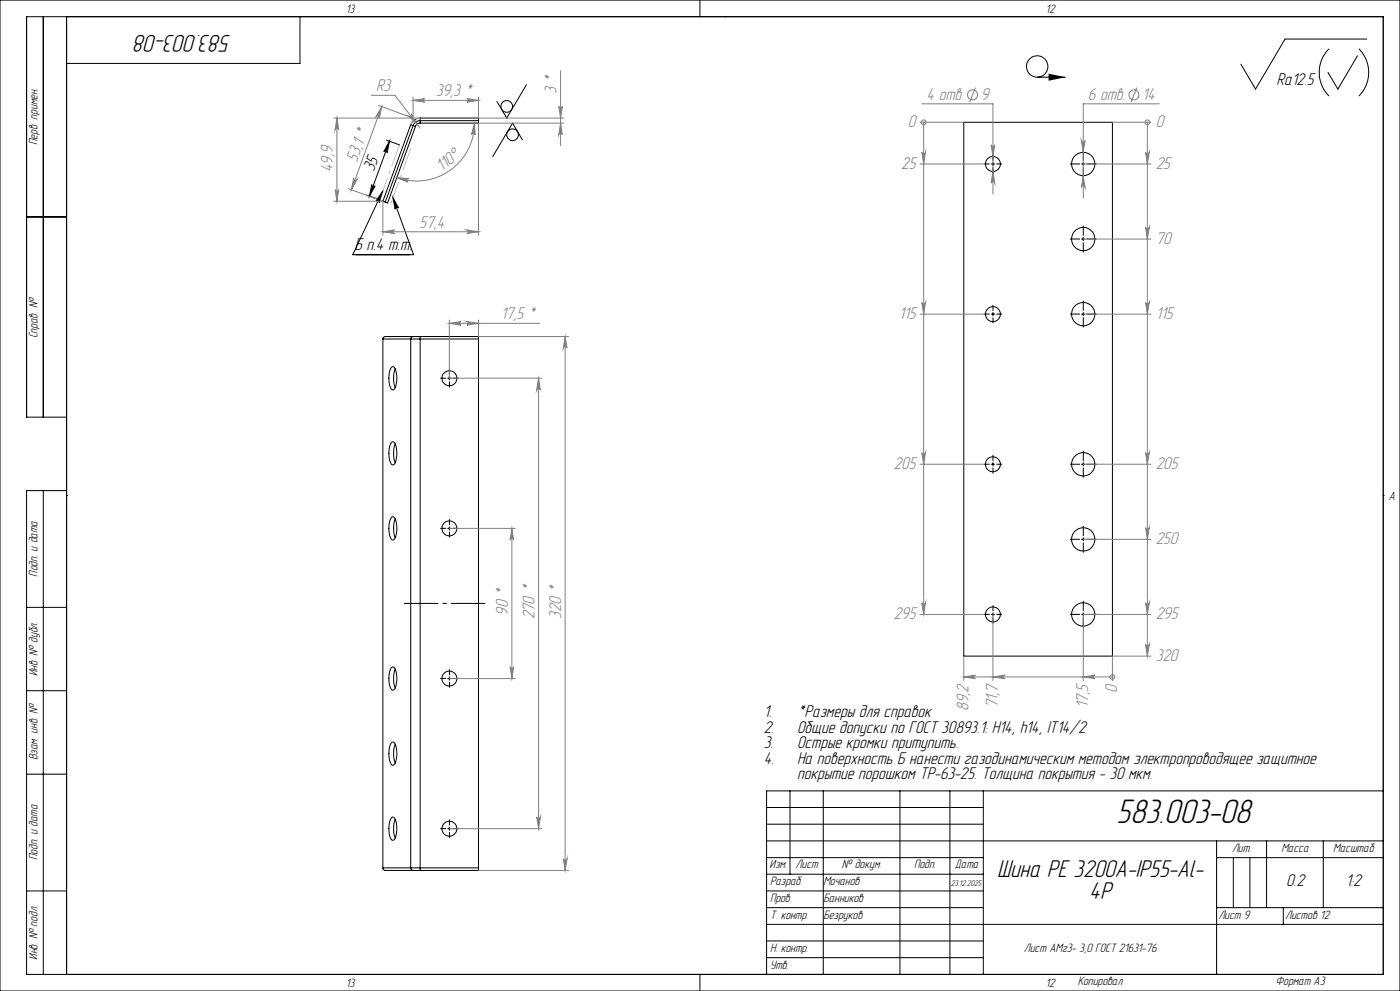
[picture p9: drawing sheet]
<svg xmlns="http://www.w3.org/2000/svg" width="420mm" height="297mm" viewBox="0 0 420 297" stroke-linecap="round" stroke-linejoin="round" font-family="sans-serif">
<g fill="none" stroke="#000" stroke-width=".3">
<path d="M0 0h420v297h-420zM13 5v120M20 5v287M90 5v14h-70M210 0v5M217.5 5h.1M398.7 14.6a10 10 0 0 0 0 14.2M407.2 16.7l-5.8 10-3-5M407.7 14.6a10 10 0 0 1 0 14.2M410 11.7h-24.5l-8.8 15-4.4-7.5M123.2 37.4l.7 .2M123.2 37.4l-8.3 22.9 .7 .3"/>
<path d="M123.9 37.6l.7 .3M123.9 37.6l-8.3 23M124.6 37.9l-8.3 22.9-.7-.2M126 36.2a2.15 2.15 0 0 0-2.1 1.4M126 36.2v.7M126 36.9a1.49 1.49 0 0 0-1.4 1M126 35.4a3.1 3.1 0 0 0-2.8 2M126 35.4v.8M126 35.4h17.5v.8M126 36.2h17.5M143.5 36.2v.7h-17.5M157.9 25.4l-5.9 10-2.9-5"/>
<path d="M289.1 36.7h44.6v159.9h-44.6zM311.1 23.1h8.6M109.9 58.5l3.9 1.4M111.5 55.3a.52 .52 0 0 0 .4 .7 .52 .52 0 0 0 .6-.3l-1.7 3.1zM114.8 57.3l-1 3.4a.53 .53 0 0 0-.3-.7 .53 .53 0 0 0-.7 .3zM114.8 57.3l-9 19h18.3l-6.2-17.1M115.9 42l3.9 1.4M116.8 42.3l-.7 3.5a.53 .53 0 0 0-.3-.6 .53 .53 0 0 0-.7 .2zM116.8 42.3l-6 16.5M117.9 59.2l1.7 3.1a.52 .52 0 0 0-.7-.3 .52 .52 0 0 0-.3 .7zM156.7 41.9l-2.9-5-6 10M297.4 49.1h1"/>
<path d="M297.9 48.6v1M324.4 49.1h1.1M325 48.6v1M8 65h12M324.4 71.6h1.1M325 71.2v.9M297.4 94.2h1M297.9 93.7v.9M324.4 94.2h1.1M325 93.7v.9M114.9 101.6h8.3M114.9 101.6v158.5"/>
<path d="M117.6 110l.3-.1a2.84 2.84 0 0 1 1.1 2.7l-.2 2.9a1.1 1.1 0 0 1-1.2 1.3 6.8 6.8 0 0 1 0-6.8zM118.6 110.5a8.4 8.4 0 0 0 0 5.7M123.2 101.6h2.8M123.2 101.6v158.5M123.9 100.9h2.1M123.9 100.9l-.5 .2-.2 .5M123.9 100.9h-8.3l-.5 .2-.2 .5M126 100.9h17.5v.7M126 100.9v.7M126 101.6h17.5M126 101.6v158.5M134.3 113.3h1"/>
<path d="M134.8 112.9v1M143.5 101.6v158.5M20 125h-12v-120h407v287h-407v-145h12M117.3 132.7l.6-.3a2.84 2.84 0 0 1 1.1 2.7l-.2 2.9a1.1 1.1 0 0 1-1.2 1.3 7.1 7.1 0 0 1-.3-6.6zM118.6 133a8.3 8.3 0 0 0 0 5.7M297.4 139.1h1M297.9 138.6v1.1M324.4 139.1h1.1M325 138.6v1.1M13 147v145M20 148.5h.1M117.6 154.9h.3a2.72 2.72 0 0 1 1.1 2.7l-.2 2.9a1.15 1.15 0 0 1-1.2 1.3 6.8 6.8 0 0 1 0-6.9z"/>
<path d="M118.6 155.5a8.3 8.3 0 0 0 0 5.7M134.3 158.4h1M134.8 157.9v1M415 148.5h.1M324.4 161.6h1.1M325 161.1v1M8 182h12M117.6 200l.3-.2a2.85 2.85 0 0 1 1.1 2.8l-.2 2.9a1.1 1.1 0 0 1-1.2 1.3 6.8 6.8 0 0 1 0-6.8zM297.4 184.1h1M297.9 183.7v.9M324.4 184.1h1.1M325 183.7v.9"/>
<path d="M8 207h12M118.6 200.5a8.4 8.4 0 0 0 0 5.7M134.3 203.4h1M134.8 202.8v1.1M8 232h12M117.6 222.5l.3-.1a2.84 2.84 0 0 1 1.1 2.7l-.2 2.9a1.1 1.1 0 0 1-1.2 1.3 6.8 6.8 0 0 1 0-6.8zM118.6 223a8.4 8.4 0 0 0 0 5.7M237 237v25M247 237v55M270 237v55M285 237v55M295 237v55"/>
<path d="M415 237h-185v55M117.6 244.9h.3a2.84 2.84 0 0 1 1.1 2.7l-.2 2.9a1.1 1.1 0 0 1-1.2 1.3 6.8 6.8 0 0 1 0-6.9zM118.6 245.5a8.3 8.3 0 0 0 0 5.7M134.3 248.4h1M134.8 247.9v.9M230 242h65M230 247h65M230 252h185M230 257h65M365 252v40M365 257h50M370 257v15"/>
<path d="M375 257v15M380 252v20M397 252v20M8 267h12M114.9 260.1l.1 .4 .6 .4h8.3M114.9 260.1h8.3M123.2 260.1h2.8M123.2 260.1l.1 .4 .6 .4M123.9 260.9h2.1M126 260.1v.8M126 260.1h17.5M143.5 260.1v.8h-17.5"/>
<path d="M230 267h65M230 272h65M230 277h185M230 262h65M365 272h50M385 272v5M210 292v5M217.5 292h.1M230 282h65M230 287h65"/>
<circle cx="311.2" cy="19.9" r="3.2"/>
<circle cx="152" cy="31.9" r="1.75"/>
<circle cx="153.8" cy="40.4" r="1.75"/>
<circle cx="297.9" cy="49.1" r="2.25"/>
<circle cx="325" cy="49.2" r="3.5"/>
<circle cx="325" cy="71.7" r="3.5"/>
<circle cx="297.9" cy="94.2" r="2.25"/>
<circle cx="325" cy="94.2" r="3.5"/>
<circle cx="134.8" cy="113.4" r="2.25"/>
<circle cx="297.9" cy="139.1" r="2.26"/>
<circle cx="325" cy="139.1" r="3.5"/>
<circle cx="134.8" cy="158.4" r="2.24"/>
<circle cx="325" cy="161.7" r="3.5"/>
<circle cx="297.9" cy="184.1" r="2.25"/>
<circle cx="325" cy="184.2" r="3.5"/>
<circle cx="134.8" cy="203.4" r="2.24"/>
<circle cx="134.8" cy="248.4" r="2.24"/>
</g>
<g fill="none" stroke="#808080" stroke-width=".3">
<path d="M100.1 35.4h25.9M101.1 35.4l.5 3.5a.53 .53 0 0 0-.5-.5 .53 .53 0 0 0-.6 .5zM101.1 35.4v24.9M111.4 28.6h7.1l7.5 9.8M114.5 32l-.7 3.4a.54 .54 0 0 0-.3-.6 .54 .54 0 0 0-.7 .3zM114.5 32l-9.1 24.9M122.6 34.8a.54 .54 0 0 0 .7 0 .54 .54 0 0 0 .1-.7l1.7 3.1zM123.9 30.1l3.5-.5a.53 .53 0 0 0-.5 .5 .53 .53 0 0 0 .5 .5zM123.9 29.1v6.3l-10.3-3.8M123.9 30.1h19.6M140.1 29.6l3.4 .5-3.4 .5a.53 .53 0 0 0 .5-.5 .53 .53 0 0 0-.5-.5zM142.3 36.9l.2 3.5a.53 .53 0 0 0-.5-.5 .53 .53 0 0 0-.5 .4z"/>
<path d="M142.3 36.9a17.3 17.3 0 0 1-23.2 16.3M143.5 29.1v6.3h25.7M167.6 31.9a.53 .53 0 0 0 .6 .5 .53 .53 0 0 0 .5-.5l-.5 3.5zM168.2 36.9l.5 3.5a.53 .53 0 0 0-.5-.5 .53 .53 0 0 0-.6 .5zM168.2 21.2v22.4M169.2 36.9h-25.7v33.5M276 36.7h13.1M276.5 31.1h21.4v27M277.1 36.7h.1M277.1 36.7v147.4M292.6 26.3l-1.7 4.3M333.7 36.7h11.6"/>
<path d="M341 26.3l-1.7 4.3M344.2 36.7h.1M344.2 36.7v159.9M347.8 31.1h-22.8v28.3M100.5 56.8a.53 .53 0 0 0 .6 .5 .53 .53 0 0 0 .5-.5l-.5 3.5zM104.5 56.5l10.4 3.8M106.1 53.4a.55 .55 0 0 0 .3 .7 .55 .55 0 0 0 .7-.3l-1.7 3.1zM119.1 53.2l3.5 .3a.53 .53 0 0 0-.6 .4 .53 .53 0 0 0 .3 .7zM276 49.1h19.1M276.5 45.6a.55 .55 0 0 0 .6 .5 .55 .55 0 0 0 .5-.5l-.5 3.5zM297.4 43.4a.53 .53 0 0 0 .5 .5 .53 .53 0 0 0 .5-.5l-.5 3.5zM297.9 51.4l.5 3.5a.53 .53 0 0 0-.5-.5 .53 .53 0 0 0-.5 .5z"/>
<path d="M324.4 42.2a.55 .55 0 0 0 .6 .5 .55 .55 0 0 0 .5-.5l-.5 3.4zM325 52.7l.5 3.5a.55 .55 0 0 0-.5-.6 .55 .55 0 0 0-.6 .6zM325 49.1h20.3M343.7 45.6a.55 .55 0 0 0 .5 .5 .55 .55 0 0 0 .6-.5l-.6 3.5zM100.1 60.3h14.8M114.9 69.5l3.5-.6a.53 .53 0 0 0-.5 .6 .53 .53 0 0 0 .5 .5zM114.9 60.3v10.1M114.9 69.5h28.6M140.1 68.9l3.4 .6-3.4 .5a.53 .53 0 0 0 .5-.5 .53 .53 0 0 0-.5-.6zM325 71.6h20.3M343.7 68.2a.55 .55 0 0 0 .5 .5 .55 .55 0 0 0 .6-.5l-.6 3.4zM134.8 96.9l3.5-.5a.53 .53 0 0 0-.5 .5 .53 .53 0 0 0 .5 .5z"/>
<path d="M134.8 95.9v17.4M134.8 96.9h27.2M140.1 96.4l3.4 .5-3.4 .5a.53 .53 0 0 0 .5-.5 .53 .53 0 0 0-.5-.5zM143.5 95.9v5h27.1M276 94.2h19.1M276.5 90.7a.55 .55 0 0 0 .6 .5 .55 .55 0 0 0 .5-.5l-.5 3.5zM325 94.2h20.3M343.7 90.7a.55 .55 0 0 0 .5 .5 .55 .55 0 0 0 .6-.5l-.6 3.5zM134.8 113.3h27.8M161.6 113.3l.5 3.6a.55 .55 0 0 0-.5-.6 .55 .55 0 0 0-.6 .6zM161.6 113.3v135.1M169.5 100.9l.6 3.4a.55 .55 0 0 0-.5-.5 .55 .55 0 0 0-.6 .5z"/>
<path d="M169.5 100.9v160M276 139.1h19.1M276.5 135.6a.55 .55 0 0 0 .6 .6 .55 .55 0 0 0 .5-.6l-.5 3.5zM325 139.1h20.3M343.7 135.6a.55 .55 0 0 0 .5 .6 .55 .55 0 0 0 .6-.6l-.6 3.5zM134.8 158.4h19.8M153.6 158.4l.5 3.5a.53 .53 0 0 0-.5-.5 .53 .53 0 0 0-.6 .5zM153.6 158.4v45M343.7 158.1a.55 .55 0 0 0 .5 .5 .55 .55 0 0 0 .6-.5l-.6 3.5zM325 161.6h20.3M153 199.8a.53 .53 0 0 0 .6 .6 .53 .53 0 0 0 .5-.6l-.5 3.6zM276 184.1h19.1"/>
<path d="M276.5 180.7a.55 .55 0 0 0 .6 .5 .55 .55 0 0 0 .5-.5l-.5 3.4zM289.1 196.7v7.3M297.9 184.1v19.9M343.7 180.7a.55 .55 0 0 0 .5 .5 .55 .55 0 0 0 .6-.5l-.6 3.4zM343.7 193.1a.55 .55 0 0 0 .5 .5 .55 .55 0 0 0 .6-.5l-.6 3.5zM345.3 184.1h-20.3v19.9M345.3 196.6h-11.6v7.4M134.8 203.4h19.8M289.1 202.9l3.5-.6a.53 .53 0 0 0-.5 .6 .53 .53 0 0 0 .5 .5zM289.1 202.9h44.6M297.9 202.9l3.5-.6a.53 .53 0 0 0-.5 .6 .53 .53 0 0 0 .5 .5zM325 202.9l3.5-.6a.53 .53 0 0 0-.5 .6 .53 .53 0 0 0 .5 .5z"/>
<path d="M333.7 202.9h.1M134.8 248.4h27.8M161 244.9a.55 .55 0 0 0 .6 .5 .55 .55 0 0 0 .5-.5l-.5 3.5zM169 257.3a.55 .55 0 0 0 .6 .6 .55 .55 0 0 0 .5-.6l-.6 3.6zM143.6 260.9h27"/>
<circle cx="277.1" cy="36.6" r=".71"/>
<circle cx="291.8" cy="28.4" r="1.51"/>
<circle cx="340.2" cy="28.4" r="1.49"/>
<circle cx="344.2" cy="36.6" r=".72"/>
<circle cx="333.7" cy="202.9" r=".71"/>
</g>
<g fill="#000">
<path d="M314.6 22.1l5.1 1-5.1 1.1z"/>
<path d="M114.8 57.3l-1 3.4a.53 .53 0 0 0-.3-.7 .53 .53 0 0 0-.7 .3zM117.9 59.2l1.7 3.1a.52 .52 0 0 0-.7-.3 .52 .52 0 0 0-.3 .7z"/>
</g>
<path d="M121.2 180.8h24.4" fill="none" stroke="#000" stroke-width=".3" stroke-dasharray="15.2 1.3 1.3 1.3" stroke-dashoffset="5" stroke-linecap="butt"/>
<g fill="none" stroke="#000" stroke-width=".3" stroke-dasharray="15.2 1.3 1.3 1.3" stroke-linecap="butt">
<path d="M296.9 49.1h-1.8M297.9 48.1v-1.7M297.9 50.1v1.8M298.9 49.1h1.7M324 49.1h-3M325 48.1v-3M325 50.1v3M326 49.1h3M324 71.6h-3M325 70.6v-3M325 72.6v3M326 71.6h3"/>
<path d="M296.9 94.1h-1.8M297.9 93.1v-1.7M297.9 95.1v1.8M298.9 94.1h1.7M324 94.1h-3M325 93.1v-3M325 95.1v3M326 94.1h3M133.8 113.3h-1.7M134.8 112.3v-1.7M134.8 114.3v1.8M135.8 113.3h1.8"/>
<path d="M296.9 139.1h-1.8M297.9 138.1v-1.7M298.9 139.1h1.7M324 139.1h-3M325 138.1v-3M326 139.1h3M133.8 158.3h-1.7M134.8 157.3v-1.7M134.8 159.3v1.8M135.8 158.3h1.8M297.9 140.1v1.8M325 140.1v3"/>
<path d="M324 161.6h-3M325 160.6v-3M325 162.6v3M326 161.6h3M296.9 184.1h-1.8M297.9 183.1v-1.7M297.9 185.1v1.8M298.9 184.1h1.7M324 184.1h-3M325 183.1v-3M325 185.1v3M326 184.1h3"/>
<path d="M133.8 203.3h-1.7M134.8 202.3v-1.7M134.8 204.3v1.8M135.8 203.3h1.8M133.8 248.3h-1.7M134.8 247.3v-1.7M134.8 249.3v1.8M135.8 248.3h1.8"/>
</g>
<path d="M113.9 59.9l6-16.5M117.2 61l6-16.5" fill="none" stroke="#c0c0c0" stroke-width=".3" stroke-dasharray="15.2 1.3 1.3 1.3" stroke-dashoffset="8.4" stroke-linecap="butt"/>
<path d="M123.4 35.4h2.6M124.1 34.9l-.9 2.5" fill="none" stroke="#c0c0c0" stroke-width=".3"/>
<g fill="#808080">
<path d="M140.1 68.9l3.4 .6-3.4 .5a.53 .53 0 0 0 .5-.5 .53 .53 0 0 0-.5-.6zM114.9 69.5l3.5-.6a.53 .53 0 0 0-.5 .6 .53 .53 0 0 0 .5 .5z"/>
<path d="M122.6 34.8l2.5 2.4-1.7-3.1a.54 .54 0 0 1-.1 .7 .54 .54 0 0 1-.7 0zM134.8 96.9l3.5-.5a.53 .53 0 0 0-.5 .5 .53 .53 0 0 0 .5 .5zM140.1 96.4l3.4 .5-3.4 .5a.53 .53 0 0 0 .5-.5 .53 .53 0 0 0-.5-.5zM297.9 51.4l-.5 3.5a.53 .53 0 0 1 .5-.5 .53 .53 0 0 1 .5 .5zM297.4 43.4l.5 3.5 .5-3.5a.53 .53 0 0 1-.5 .5 .53 .53 0 0 1-.5-.5zM325 52.7l-.6 3.5a.55 .55 0 0 1 .6-.6 .55 .55 0 0 1 .5 .6zM324.4 42.2l.6 3.4 .5-3.4a.55 .55 0 0 1-.5 .5 .55 .55 0 0 1-.6-.5z"/>
<path d="M119.1 53.2l3.5 .3a.53 .53 0 0 0-.6 .4 .53 .53 0 0 0 .3 .7zM142.3 36.9l.2 3.5a.53 .53 0 0 0-.5-.5 .53 .53 0 0 0-.5 .4z"/>
<path d="M161 244.9a.55 .55 0 0 0 .6 .5 .55 .55 0 0 0 .5-.5l-.5 3.5zM161.6 113.3l.5 3.6a.55 .55 0 0 0-.5-.6 .55 .55 0 0 0-.6 .6z"/>
<path d="M168.2 36.9l.5 3.5a.53 .53 0 0 0-.5-.5 .53 .53 0 0 0-.6 .5zM167.6 31.9a.53 .53 0 0 0 .6 .5 .53 .53 0 0 0 .5-.5l-.5 3.5zM169 257.3a.55 .55 0 0 0 .6 .6 .55 .55 0 0 0 .5-.6l-.6 3.6zM169.5 100.9l.6 3.4a.55 .55 0 0 0-.5-.5 .55 .55 0 0 0-.6 .5z"/>
<path d="M153 199.8a.53 .53 0 0 0 .6 .6 .53 .53 0 0 0 .5-.6l-.5 3.6zM153.6 158.4l.5 3.5a.53 .53 0 0 0-.5-.5 .53 .53 0 0 0-.6 .5z"/>
<path d="M101.1 35.4l.5 3.5a.53 .53 0 0 0-.5-.5 .53 .53 0 0 0-.6 .5zM100.5 56.8a.53 .53 0 0 0 .6 .5 .53 .53 0 0 0 .5-.5l-.5 3.5z"/>
</g>
<path d="M111.5 55.3a.52 .52 0 0 0 .4 .7 .52 .52 0 0 0 .6-.3l-1.7 3.1zM116.8 42.3l-.7 3.5a.53 .53 0 0 0-.3-.6 .53 .53 0 0 0-.7 .2z" fill="#000"/>
<g fill="#808080">
<path d="M123.9 30.1l3.5-.5a.53 .53 0 0 0-.5 .5 .53 .53 0 0 0 .5 .5zM140.1 29.6l3.4 .5-3.4 .5a.53 .53 0 0 0 .5-.5 .53 .53 0 0 0-.5-.5zM343.7 45.6a.55 .55 0 0 0 .5 .5 .55 .55 0 0 0 .6-.5l-.6 3.5zM343.7 68.2a.55 .55 0 0 0 .5 .5 .55 .55 0 0 0 .6-.5l-.6 3.4zM343.7 90.7a.55 .55 0 0 0 .5 .5 .55 .55 0 0 0 .6-.5l-.6 3.5zM343.7 135.6a.55 .55 0 0 0 .5 .6 .55 .55 0 0 0 .6-.6l-.6 3.5zM343.7 158.1a.55 .55 0 0 0 .5 .5 .55 .55 0 0 0 .6-.5l-.6 3.5zM343.7 180.7a.55 .55 0 0 0 .5 .5 .55 .55 0 0 0 .6-.5l-.6 3.4zM343.7 193.1a.55 .55 0 0 0 .5 .5 .55 .55 0 0 0 .6-.5l-.6 3.5zM276.5 45.6a.55 .55 0 0 0 .6 .5 .55 .55 0 0 0 .5-.5l-.5 3.5zM276.5 90.7a.55 .55 0 0 0 .6 .5 .55 .55 0 0 0 .5-.5l-.5 3.5zM276.5 135.6a.55 .55 0 0 0 .6 .6 .55 .55 0 0 0 .5-.6l-.5 3.5zM276.5 180.7a.55 .55 0 0 0 .6 .5 .55 .55 0 0 0 .5-.5l-.5 3.4z"/>
<path d="M114.5 32l-.7 3.4a.54 .54 0 0 0-.3-.6 .54 .54 0 0 0-.7 .3zM106.1 53.4a.55 .55 0 0 0 .3 .7 .55 .55 0 0 0 .7-.3l-1.7 3.1z"/>
<path d="M325 202.9l3.5-.6a.53 .53 0 0 0-.5 .6 .53 .53 0 0 0 .5 .5zM297.9 202.9l3.5-.6a.53 .53 0 0 0-.5 .6 .53 .53 0 0 0 .5 .5zM289.1 202.9l3.5-.6a.53 .53 0 0 0-.5 .6 .53 .53 0 0 0 .5 .5z"/>
</g>
<text font-size="10.5" x="335" y="246.6">583.003-08</text>
<g font-size="7.5">
<text x="69.3" y="10.5" transform="rotate(-180 69.3 10.5)">583.003-08</text>
<text x="299.1" y="262.8">Шина PE 3200А-IP55-Al-</text>
<text x="326.8" y="269.4">4P</text>
</g>
<g font-size="5.3" fill="#808080">
<text x="112.8" y="27.3">R3</text>
<text x="130.7" y="28.8">39,3 *</text>
<text x="167" y="28.2" transform="rotate(-90 167 28.2)">3 *</text>
<text x="278" y="29.9">4 отв.</text>
<text x="294.2" y="29.9">9</text>
<text x="326.4" y="29.9">6 отв.</text>
<text x="342.7" y="29.9">14</text>
<text x="272.4" y="38.1">0</text>
<text x="346.7" y="38.1">0</text>
<text x="99.9" y="51.6" transform="rotate(-90 99.9 51.6)">49,9</text>
<text x="107.1" y="48.7" transform="rotate(-70 107.1 48.7)">53,1 *</text>
<text x="132.6" y="51.6" transform="rotate(-40 132.6 51.6)">110°</text>
<text x="270.4" y="50.6">25</text>
<text x="346.7" y="50.6">25</text>
<text x="125.8" y="68.2">57,4</text>
<text x="346.7" y="73.1">70</text>
<text x="150.2" y="95.7">17,5 *</text>
<text x="269.6" y="95.6">115</text>
<text x="346.7" y="95.6">115</text>
<text x="268.2" y="140.6">205</text>
<text x="346.7" y="140.6">205</text>
<text x="346.7" y="163.1">250</text>
<text x="152.3" y="184.5" transform="rotate(-90 152.3 184.5)">90 *</text>
<text x="160.3" y="185.7" transform="rotate(-90 160.3 185.7)">270 *</text>
<text x="168.3" y="185.5" transform="rotate(-90 168.3 185.5)">320 *</text>
<text x="268.2" y="185.6">295</text>
<text x="346.7" y="185.6">295</text>
<text x="346.7" y="198.1">320</text>
<text x="335.2" y="207.6" transform="rotate(-90 335.2 207.6)">0</text>
<text x="290.6" y="213.1" transform="rotate(-90 290.6 213.1)">89,2</text>
<text x="299.3" y="212.3" transform="rotate(-90 299.3 212.3)">71,7</text>
<text x="326.4" y="212.1" transform="rotate(-90 326.4 212.1)">17,5</text>
</g>
<g font-size="5.3">
<text x="383" y="25.5">Ra12.5</text>
<text x="112.2" y="51.6" transform="rotate(-70 112.2 51.6)">35</text>
<text x="106.3" y="75.1">Б п.4 т.т.</text>
<text x="229.2" y="215">1.</text>
<text x="239.2" y="215">*Размеры для справок</text>
<text x="229.2" y="219.6">2.</text>
<text x="239.2" y="219.6">Общие допуски по ГОСТ 30893.1: H14, h14, IT14/2</text>
<text x="229.2" y="224.2">3.</text>
<text x="239.2" y="224.2">Острые кромки притупить.</text>
<text x="229.2" y="228.8">4.</text>
<text x="239.2" y="233.5">покрытие порошком ТР-63-25. Толщина покрытия - 30 мкм.</text>
<text x="239.2" y="228.8">На поверхность Б нанести газодинамическим методом электропроводящее защитное</text>
<text x="385.8" y="265.6">0.2</text>
<text x="403.7" y="265.6">1:2</text>
</g>
<g font-size="3.8">
<text x="103.8" y="3.8">13</text>
<text x="313.7" y="3.8">12</text>
<text x="11.3" y="43.5" transform="rotate(-90 11.3 43.5)">Перв. примен.</text>
<text x="11.3" y="101.4" transform="rotate(-90 11.3 101.4)">Справ. №</text>
<text x="416.6" y="149.8">A</text>
<text x="11.3" y="172.8" transform="rotate(-90 11.3 172.8)">Подп. и дата</text>
<text x="11.3" y="202.7" transform="rotate(-90 11.3 202.7)">Инв. № дубл.</text>
<text x="11.3" y="227.8" transform="rotate(-90 11.3 227.8)">Взам. инв. №</text>
<text x="11.3" y="257.8" transform="rotate(-90 11.3 257.8)">Подп. и дата</text>
<text x="369.6" y="255.3">Лит.</text>
<text x="384.4" y="255.3">Масса</text>
<text x="399.9" y="255.3">Масштаб</text>
<text x="230.9" y="260.3">Изм.</text>
<text x="238.7" y="260.3">Лист</text>
<text x="252.6" y="260.3">№ докум.</text>
<text x="274.2" y="260.3">Подп.</text>
<text x="286.5" y="260.3">Дата</text>
<text x="231" y="265.3">Разраб.</text>
<text x="247" y="265.4">Мочанов</text>
<text x="231" y="275.3">Т. контр.</text>
<text x="231" y="270.3">Пров.</text>
<text x="247" y="275.4">Безруков</text>
<text x="247" y="270.4">Банников</text>
<text x="365.5" y="275.3">Лист 9</text>
<text x="385.5" y="275.3">Листов 12</text>
<text x="11.3" y="287.7" transform="rotate(-90 11.3 287.7)">Инв. № подл.</text>
<text x="231" y="285.3">Н. контр.</text>
<text x="307.2" y="285.4">Лист АМг3- 3,0 ГОСТ 21631-76</text>
<text x="231" y="290.3">Утв.</text>
<text x="103.8" y="295.8">13</text>
<text x="313.7" y="295.8">12</text>
<text x="323.3" y="295.3">Копировал</text>
<text x="382.7" y="295.3">Формат А3</text>
</g>
<text font-size="2.6" x="285.3" y="265.5">23.12.2025</text>
</svg>
